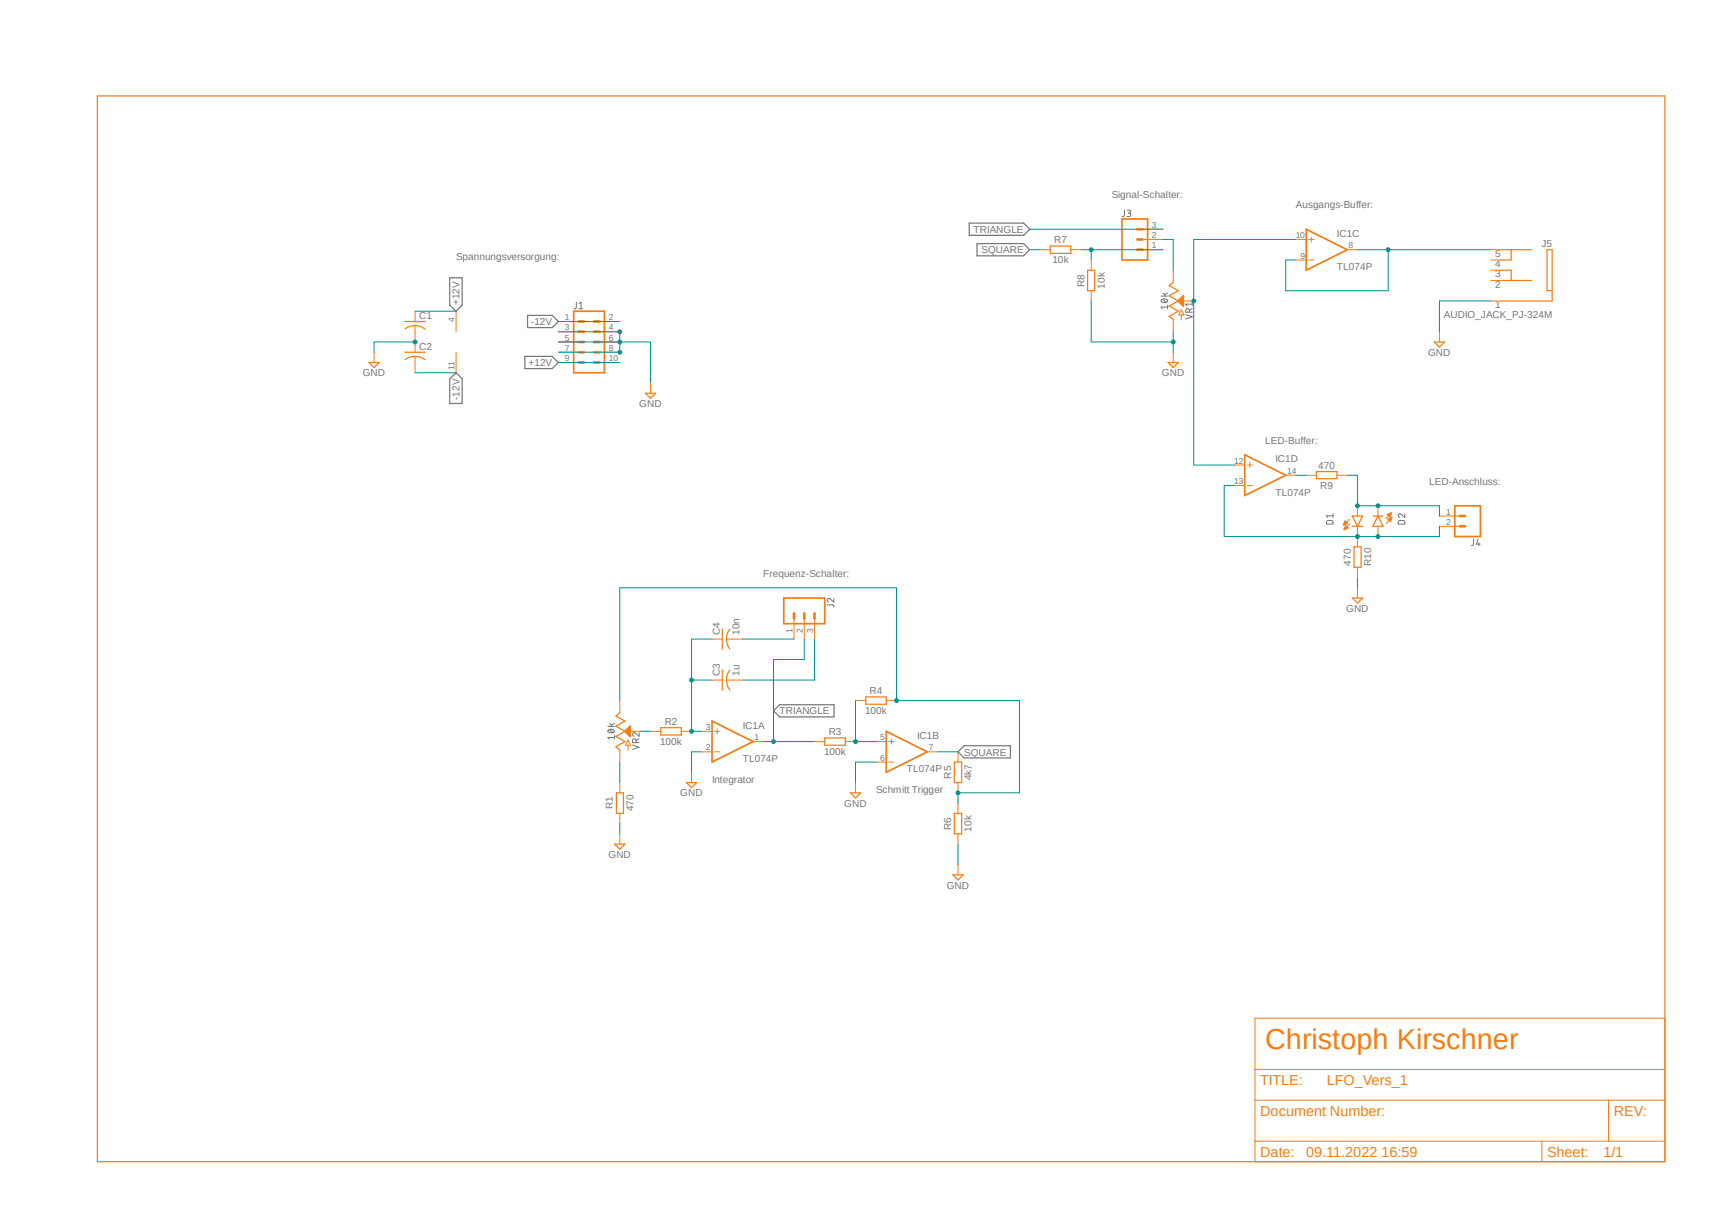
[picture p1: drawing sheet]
<svg xmlns="http://www.w3.org/2000/svg" width="297mm" height="210mm" viewBox="0 0 297 210" stroke-linecap="round" stroke-linejoin="round" font-family="sans-serif">
<path d="M16.5 16.4l272.6 185.5M289.1 16.4l-272.6 185.5" fill="none" stroke="#fff" stroke-width=".17"/>
<g fill="none" stroke="#757575" stroke-width=".17">
<path d="M195.1 36.4l-.1 1-.1 .1h-.2M195.6 36.4l.5 .1 .1 .1-.1 .3-.4 .1M195.9 37h.1l.2 .3-.2 .2h-.4M100 52.4v.9l-.1 .2-.3 .1M100.5 53.6h.6M100.5 52.7l.3-.3v1.2M201.4 51.4h1.2M201.5 52l.5-.2 .4 .1 .2 .3a.7 .7 0 0 1-1.2 0zM201.7 51.9l.6 .5M201.8 50.8l.4 .6M202.6 53.3h-1.2l.3 .3M202.6 52.9v.7"/>
<path d="M202.6 50.8l-.5 .3M205.7 54.6l1.1 .3-1.1 .4M206.3 54.1v-.5l-.4-.1-.2 .3v.3h1.1M206.8 53.5l-.5 .3M206.8 52.7h-1.1l.3 .3M206.8 52.4v.6M230.2 90.4a.89 .89 0 0 1 .9-.1l.2 .6h-1.2zM231.3 89.1v.6M231.3 89.5h-1.2l.3 .2M242.7 90.3h.9l.1 .6h-1.1v-.3zM243.7 89.1v.6l-.6-.5a.31 .31 0 0 0-.5 .1 .31 .31 0 0 0 .2 .4M255.7 93.5l-.1 1-.3 .1"/>
<path d="M256.4 93.5l-.2 .9h.6M256.6 94.1v.5M143.5 104.9h.9l.2 .1 .1 .3M144.7 103.8v.6l-.7-.5a.3 .3 0 0 0-.5 .1 .3 .3 0 0 0 .3 .4M105.5 126h1.1M105.5 126.7l.5-.3 .4 .2 .2 .2a.7 .7 0 0 1-1.1 0zM105.7 126.5l.6 .5M105.8 125.5l.4 .5M106.6 127.9h-1.1l.2 .3M106.6 127.6v.6M106.6 125.5l-.6 .2M109.7 129.2l1.2 .4-1.2 .4"/>
<path d="M110.4 128.8l-.1-.5-.1-.2-.4 .2-.1 .5h1.2M110.9 127v.7l-.9-.7a.32 .32 0 0 0-.3 .3 .32 .32 0 0 0 .3 .4M110.9 128.1l-.5 .3"/>
</g>
<path d="M168.1 38.7h9.5l1 1.1-1 1h-9.5zM78 48.2h2.2v4.7l-1.1 1.1-1.1-1.1zM91.5 54.7h4.3l1.1 1.1-1.1 1h-4.3zM169.5 42.2h8.1l1 1.1-1 1.1h-8.1zM78 65.7l1.1-1.1 1.1 1.1v4.3h-2.2zM91.1 61.8h4.7l1.1 1.1-1.1 1h-4.7zM134.2 123.3l1.1-1.1h9.4v2.1h-9.4zM166.2 130.4l1.1-1.1h8v2.1h-8z" fill="none" stroke="#757575" stroke-width=".21"/>
<g fill="none" stroke="#f57c10" stroke-width=".21">
<path d="M16.9 16.6h271.9v184.9h-271.9zM70.2 55.8h3.6M72 56.4l1.2 .3 .5 .4M72 56.5h-.6l-1.1 .5M64 62.9h1.8l-.9 .9zM70.2 61.1h3.6M72 61.8h.6l1.1 .6M72 61.8h-.6l-1.1 .6M125.3 109.1v3.5M125.3 116.2v3.5M126.6 116.2a2.84 2.84 0 0 0 0 3.5M126.6 109.1a2.84 2.84 0 0 0 0 3.5"/>
<path d="M106.9 137.5h1.3v3.6h-1.3zM107.5 123.6l-.7 .6 1.6 .9-1.6 .8 1.6 .9-1.6 .9 1.6 .9-1.6 .9 .7 .5M114.6 126.2h3.6v1.3h-3.6zM143.1 128h3.5v1.2h-3.5zM150.2 120.9h3.6v1.2h-3.6zM165.6 132.2h1.2v3.5h-1.2zM165.6 141.1h1.2v3.5h-1.2z"/>
</g>
<g fill="none" stroke="#f57c10" stroke-width=".17">
<path d="M72 54v1.8M72 56.5v4.6M79.1 54v3.5M96.9 59.3h3.5M96.9 57.5h3.5M96.9 55.8h3.5M104 59.3h3.5M104 57.5h3.5M104 55.8h3.5M224.8 41.5h1.8M224.8 45.1h1.8M227.1 41.5h.9"/>
<path d="M227.1 45.1h.9M227.5 41.1v.9M233.7 43.3h1.8M64.9 61.1v1.8M72 61.8v2.8M79.1 61.1v3.5M96.9 62.9h3.5M96.9 61.1h3.5M104 62.9h3.5M104 61.1h3.5M214.2 80.6h1.7M214.2 84.2h1.7"/>
<path d="M216.4 80.6h.9M216.4 84.2h.9M216.8 80.2v.9M223.1 82.4h1.7M123.5 117.9h1.8M123.5 110.8h1.8M126 117.9h2.9M126 110.8h2.9M107.5 121.5v2.1M107.5 130v2.2M107.5 135.7v1.8M109 128.4l.4 .8h-.9z"/>
<path d="M109 129.2v.9M109.3 126.8h1.8M112.9 126.8h1.7M118.2 126.8h1.8M121.8 126.8h1.7M121.8 130.4h1.7M124 126.8h.9M124 130.4h.9M124.4 126.4v.9M130.6 128.6h1.8M141.3 128.6h1.8M146.6 128.6h1.8"/>
<path d="M148.4 121.5h1.8M152 128.6h1.8M152 132.2h1.8M153.8 121.5h1.7M154.2 128.6h.9M154.2 132.2h.9M154.6 128.1v.9M160.9 130.4h1.7M166.2 130.4v1.8M166.2 135.7v1.8M166.2 139.3v1.8M107.5 141.1v1.7"/>
<path d="M166.2 144.6v1.8M217.7 176.6h71.1v24.9h-71.1zM217.7 190.8h71.1M217.7 197.9h71.1M217.7 185.5h71.1M267.5 197.9v3.6M279.1 190.8v7.1"/>
</g>
<path d="M226.6 39.8l7.1 3.5-7.1 3.6zM99.5 54h5.4v10.6h-5.4zM215.9 78.9l7.2 3.5-7.2 3.5zM123.5 125.1l7.1 3.5-7.1 3.6zM153.8 126.8l7.1 3.6-7.1 3.5z" fill="none" stroke="#f57c10" stroke-width=".3"/>
<path d="M100.4 59.3h.9M100.4 55.8h.9M100.4 57.5h.9M103.1 59.3h.9M103.1 55.8h.9M103.1 57.5h.9M100.4 61.1h.9M100.4 62.9h.9M103.1 61.1h.9M103.1 62.9h.9" fill="none" stroke="#f57c10" stroke-width=".47"/>
<path d="M108.3 126.8l1-.9h.1v1.9h-.1z" fill-rule="evenodd" fill="#f57c10"/>
<g fill="none" stroke="#f57c10" stroke-width=".17">
<path d="M198.2 39.8h3.6M198.2 43.3h3.6M198.2 41.5h3.6M203.5 46.9v2.1M203.5 55.4v2.1M204.9 53.7l.5 .9h-.9zM204.9 54.6v.9M205.3 52.2h1.8M137.8 107.3v3.5M139.5 107.3v3.5M141.3 107.3v3.5M108.3 126.8l1-.9h.1v1.9h-.1z"/>
<path d="M120 133.9v1.8M148.4 135.7v1.8M107.5 144.6v1.8M166.2 149.9v1.8"/>
</g>
<path d="M194.6 38h4.5v7.1h-4.5zM136 103.7h7.1v4.5h-7.1z" fill="none" stroke="#f57c10" stroke-width=".3"/>
<path d="M197.3 39.8h.9M197.3 41.5h.9M197.3 43.3h.9M137.8 106.4v.9M139.5 106.4v.9M141.3 106.4v.9" fill="none" stroke="#f57c10" stroke-width=".47"/>
<path d="M203.5 49l-.7 .5 1.6 .9-1.6 .9 1.6 .9-1.6 .9 1.6 .9-1.6 .9 .7 .5M119.1 135.7h1.8l-.9 .9zM147.5 137.5h1.8l-.9 .9zM106.6 146.4h1.8l-.9 .9zM165.3 151.7h1.8l-.9 .9z" fill="none" stroke="#f57c10" stroke-width=".21"/>
<path d="M204.3 52.2l1-1 .1 .1v1.8l-.1 .1z" fill-rule="evenodd" fill="#f57c10"/>
<g fill="none" stroke="#f57c10" stroke-width=".17">
<path d="M180.4 43.3h1.8M185.8 43.3h1.7M189.3 45.1v1.8M189.3 50.4v1.8M204.3 52.2l1-1 .1 .1v1.8l-.1 .1zM203.5 61.1v1.8M226.6 82.4h1.8M231.9 82.4h1.8M234.1 90l-1 1M234.2 90.8l-1 1M235.5 87.7v1.8M235.5 91.3v3.5"/>
<path d="M235.5 98.4v1.8M235.5 101.9v1.8"/>
</g>
<path d="M182.2 42.7h3.6v1.2h-3.6zM188.7 46.9h1.2v3.5h-1.2zM202.6 62.9h1.8l-.9 .9zM228.4 81.8h3.5v1.2h-3.5zM234.6 89.5h1.8l-.9 1.8zM234.6 91.3h1.8M234.9 94.8h1.2v3.6h-1.2zM234.6 103.7h1.8l-.9 .9z" fill="none" stroke="#f57c10" stroke-width=".21"/>
<path d="M233.3 90.3l.5 .5-.7 .3z" fill-rule="evenodd" fill="#f57c10"/>
<path d="M233.3 90.3l.5 .5-.7 .3z" fill="none" stroke="#f57c10" stroke-width=".17"/>
<path d="M233.5 91.1l.4 .5-.7 .3z" fill-rule="evenodd" fill="#f57c10"/>
<path d="M233.5 91.1l.4 .5-.7 .3zM239.1 87.7v1.8M239.1 91.3v1.7M241.4 89l-1 1M241.5 89.8l-1 1" fill="none" stroke="#f57c10" stroke-width=".17"/>
<path d="M238.2 89.5h1.7M239.1 89.5l.8 1.8h-1.7z" fill="none" stroke="#f57c10" stroke-width=".21"/>
<path d="M240.7 90l.8-.3-.3 .8z" fill-rule="evenodd" fill="#f57c10"/>
<path d="M240.7 90l.8-.3-.3 .8z" fill="none" stroke="#f57c10" stroke-width=".17"/>
<path d="M240.7 89.2l.7-.3v.1l-.3 .7z" fill-rule="evenodd" fill="#f57c10"/>
<path d="M249.7 57.5v1.8M258.6 52.2h1.8M258.6 45.1h1.8M258.6 43.3h1.8M258.6 48.6h1.8M258.6 46.9h1.8M112.9 66.4v1.8M240.7 89.2l.7-.3v.1l-.3 .7zM249.7 89.5h3.6M249.7 91.3h3.6" fill="none" stroke="#f57c10" stroke-width=".17"/>
<path d="M252.4 87.7h4.4v5.3h-4.4z" fill="none" stroke="#f57c10" stroke-width=".3"/>
<path d="M253.3 91.3h.9M253.3 89.5h.9" fill="none" stroke="#f57c10" stroke-width=".47"/>
<path d="M248.8 59.3h1.8l-.9 .9zM260.4 48.6h5.3M260.4 46.9h1.8v1.7M260.4 43.3h5.3M262.2 43.3v1.8h-1.8M269.3 50.4h-.9v-7.1h.9v8.9h-8.9M112 68.2h1.7l-.8 .9z" fill="none" stroke="#f57c10" stroke-width=".21"/>
<path d="M72 54h7.1M72 59.3h-7.1v1.8M96.9 62.9h10.6" fill="none" stroke="#009292" stroke-width=".17"/>
<circle cx="72" cy="59.3" r=".33" fill="#009292"/>
<g fill="none" stroke="#009292" stroke-width=".17">
<path d="M189.3 52.2v7.1h14.2M203.5 57.5v3.6M121.8 130.4h-1.8v3.5M152 132.2h-3.6v3.5M107.5 142.8v1.8M166.2 146.4v3.5"/>
<circle cx="72" cy="59.3" r=".33"/>
</g>
<circle cx="203.5" cy="59.3" r=".33" fill="#009292"/>
<g fill="none" stroke="#009292" stroke-width=".17">
<path d="M107.5 57.5v1.8h-10.6M235.5 100.2v1.7"/>
<circle cx="203.5" cy="59.3" r=".33"/>
</g>
<circle cx="107.5" cy="59.3" r=".33" fill="#009292"/>
<g fill="none" stroke="#009292" stroke-width=".17">
<path d="M96.9 57.5h10.6"/>
<circle cx="107.5" cy="59.3" r=".33"/>
</g>
<circle cx="107.5" cy="57.5" r=".33" fill="#009292"/>
<g fill="none" stroke="#009292" stroke-width=".17">
<path d="M107.5 59.3v1.8h-10.6"/>
<circle cx="107.5" cy="57.5" r=".33"/>
</g>
<circle cx="107.5" cy="61.1" r=".33" fill="#009292"/>
<g fill="none" stroke="#009292" stroke-width=".17">
<path d="M96.9 55.8h10.6M107.5 59.3h5.4v7.1M258.6 52.2h-8.9v5.3M72 64.6h7.1M128.9 110.8h8.9M139.5 110.8v3.6h-5.3v14.2M141.3 110.8v7.1h-12.4M132.4 128.6h8.9"/>
<circle cx="107.5" cy="61.1" r=".33"/>
</g>
<circle cx="134.2" cy="128.6" r=".33" fill="#009292"/>
<g fill="none" stroke="#009292" stroke-width=".17">
<path d="M178.6 39.8h23.2M148.4 121.5v7.1h3.6"/>
<circle cx="134.2" cy="128.6" r=".33"/>
</g>
<circle cx="148.4" cy="128.6" r=".33" fill="#009292"/>
<g fill="none" stroke="#009292" stroke-width=".17">
<path d="M107.5 121.5v-19.6h48v19.6h21.4v16h-10.7v1.8"/>
<circle cx="148.4" cy="128.6" r=".33"/>
</g>
<circle cx="166.2" cy="137.5" r=".33" fill="#009292"/>
<circle cx="166.2" cy="137.5" r=".33" fill="none" stroke="#009292" stroke-width=".17"/>
<circle cx="155.5" cy="121.5" r=".33" fill="#009292"/>
<g fill="none" stroke="#009292" stroke-width=".17">
<path d="M120 117.9h3.5M123.5 110.8h-3.5v16h1.8"/>
<circle cx="155.5" cy="121.5" r=".33"/>
</g>
<circle cx="120" cy="126.8" r=".33" fill="#009292"/>
<circle cx="120" cy="126.8" r=".33" fill="none" stroke="#009292" stroke-width=".17"/>
<circle cx="120" cy="117.9" r=".33" fill="#009292"/>
<g fill="none" stroke="#009292" stroke-width=".17">
<path d="M178.6 43.3h1.8M201.8 41.5h1.7v5.4M224.8 41.5h-17.7v39.1h7.1M107.5 132.2v3.5M111.1 126.8h1.8M162.6 130.4h3.6"/>
<circle cx="120" cy="117.9" r=".33"/>
</g>
<circle cx="207.1" cy="52.2" r=".33" fill="#009292"/>
<g fill="none" stroke="#009292" stroke-width=".17">
<path d="M235.5 43.3h23.1M240.8 43.3v7.1h-17.7v-5.3h1.7"/>
<circle cx="207.1" cy="52.2" r=".33"/>
</g>
<circle cx="240.8" cy="43.3" r=".33" fill="#009292"/>
<g fill="none" stroke="#009292" stroke-width=".17">
<path d="M187.5 43.3h14.3M189.3 43.3v1.8"/>
<circle cx="240.8" cy="43.3" r=".33"/>
</g>
<circle cx="189.3" cy="43.3" r=".33" fill="#009292"/>
<g fill="none" stroke="#009292" stroke-width=".17">
<path d="M233.7 82.4h1.8v5.3h3.6"/>
<circle cx="189.3" cy="43.3" r=".33"/>
</g>
<circle cx="235.5" cy="87.7" r=".33" fill="#009292"/>
<g fill="none" stroke="#009292" stroke-width=".17">
<path d="M239.1 87.7h10.6v1.8"/>
<circle cx="235.5" cy="87.7" r=".33"/>
</g>
<circle cx="239.1" cy="87.7" r=".33" fill="#009292"/>
<g fill="none" stroke="#009292" stroke-width=".17">
<path d="M214.2 84.2h-1.8v8.8h23.1M224.8 82.4h1.8"/>
<circle cx="239.1" cy="87.7" r=".33"/>
</g>
<circle cx="235.5" cy="93" r=".33" fill="#009292"/>
<g fill="none" stroke="#009292" stroke-width=".17">
<path d="M235.5 93h14.2"/>
<circle cx="235.5" cy="93" r=".33"/>
</g>
<circle cx="239.1" cy="93" r=".33" fill="#009292"/>
<g fill="none" stroke="#009292" stroke-width=".17">
<path d="M249.7 91.3v1.7"/>
<circle cx="239.1" cy="93" r=".33"/>
</g>
<text font-size="5" fill="#f57c10" x="219.5" y="181.9">Christoph Kirschner</text>
<g font-size="2.5" fill="#f57c10">
<text x="218.6" y="188.1">TITLE:</text>
<text x="230.2" y="188.1">LFO_Vers_1</text>
<text x="218.6" y="193.5">Document Number:</text>
<text x="280" y="193.5">REV:</text>
<text x="218.6" y="200.6">Date:</text>
<text x="226.6" y="200.6">09.11.2022 16:59</text>
<text x="268.4" y="200.6">Sheet:</text>
<text x="278.2" y="200.6">1/1</text>
</g>
<g font-size="1.7" fill="#757575">
<text x="192.9" y="34.3">Signal-Schalter:</text>
<text x="168.9" y="40.3">TRIANGLE</text>
<text x="224.8" y="36.1">Ausgangs-Buffer:</text>
<text x="231.9" y="41.1">IC1C</text>
<text x="79.1" y="45.1">Spannungsversorgung:</text>
<text x="170.3" y="43.9">SQUARE</text>
<text x="182.6" y="45.7">10k</text>
<text x="182.9" y="42.1">R7</text>
<text x="231.9" y="46.9">TL074P</text>
<text x="259.4" y="46.3">4</text>
<text x="259.4" y="44.5">5</text>
<text x="267.4" y="42.8">J5</text>
<text x="79.7" y="52.9" transform="rotate(-90 79.7 52.9)">+12V</text>
<text x="188.1" y="49.7" transform="rotate(-90 188.1 49.7)">R8</text>
<text x="191.7" y="50" transform="rotate(-90 191.7 50)">10k</text>
<text x="259.4" y="53.4">1</text>
<text x="259.4" y="49.9">2</text>
<text x="259.4" y="48.1">3</text>
<text x="72.7" y="55.3">C1</text>
<text x="92.1" y="56.3">-12V</text>
<text x="250.5" y="55.2">AUDIO_JACK_PJ-324M</text>
<text x="62.9" y="65.2">GND</text>
<text x="72.7" y="60.6">C2</text>
<text x="91.7" y="63.5">+12V</text>
<text x="201.6" y="65.2">GND</text>
<text x="247.8" y="61.7">GND</text>
<text x="79.7" y="69.4" transform="rotate(-90 79.7 69.4)">-12V</text>
<text x="110.9" y="70.6">GND</text>
<text x="219.5" y="77">LED-Buffer:</text>
<text x="221.3" y="80.2">IC1D</text>
<text x="228.7" y="81.3">470</text>
<text x="221.3" y="86">TL074P</text>
<text x="229" y="84.8">R9</text>
<text x="247.9" y="84.1">LED-Anschluss:</text>
<text x="132.4" y="100.1">Frequenz-Schalter:</text>
<text x="234.4" y="98.1" transform="rotate(-90 234.4 98.1)">470</text>
<text x="237.9" y="98.2" transform="rotate(-90 237.9 98.2)">R10</text>
<text x="233.6" y="106.1">GND</text>
<text x="124.9" y="110.1" transform="rotate(-90 124.9 110.1)">C4</text>
<text x="128.3" y="110.1" transform="rotate(-90 128.3 110.1)">10n</text>
<text x="124.9" y="117.2" transform="rotate(-90 124.9 117.2)">C3</text>
<text x="128.3" y="117.2" transform="rotate(-90 128.3 117.2)">1u</text>
<text x="115.3" y="125.6">R2</text>
<text x="135.3" y="123.9">TRIANGLE</text>
<text x="150.1" y="123.9">100k</text>
<text x="150.9" y="120.3">R4</text>
<text x="114.5" y="129.2">100k</text>
<text x="128.9" y="126.4">IC1A</text>
<text x="143" y="131">100k</text>
<text x="143.8" y="127.4">R3</text>
<text x="159.1" y="128.1">IC1B</text>
<text x="167.3" y="131">SQUARE</text>
<text x="123.5" y="135.7">Integrator</text>
<text x="128.9" y="132.2">TL074P</text>
<text x="152" y="137.5">Schmitt Trigger</text>
<text x="157.3" y="133.9">TL074P</text>
<text x="165" y="135" transform="rotate(-90 165 135)">R5</text>
<text x="168.6" y="135.3" transform="rotate(-90 168.6 135.3)">4k7</text>
<text x="106.3" y="140.4" transform="rotate(-90 106.3 140.4)">R1</text>
<text x="109.9" y="140.7" transform="rotate(-90 109.9 140.7)">470</text>
<text x="118" y="138.1">GND</text>
<text x="146.5" y="139.9">GND</text>
<text x="165" y="143.9" transform="rotate(-90 165 143.9)">R6</text>
<text x="105.6" y="148.8">GND</text>
<text x="168.6" y="144.2" transform="rotate(-90 168.6 144.2)">10k</text>
<text x="164.3" y="154.1">GND</text>
</g>
<g font-size="1.5" fill="#757575">
<text x="199.8" y="41.3">2</text>
<text x="199.8" y="39.5">3</text>
<text x="224.8" y="41.3">10</text>
<text x="199.8" y="43.1">1</text>
<text x="225.6" y="44.8">9</text>
<text x="234" y="43.1">8</text>
<text x="78.9" y="55.9" transform="rotate(-90 78.9 55.9)">4</text>
<text x="98" y="59.1">5</text>
<text x="98" y="57.3">3</text>
<text x="98" y="55.5">1</text>
<text x="105.6" y="59.1">6</text>
<text x="105.6" y="57.3">4</text>
<text x="105.6" y="55.5">2</text>
<text x="78.9" y="64.2" transform="rotate(-90 78.9 64.2)">11</text>
<text x="98" y="62.6">9</text>
<text x="98" y="60.8">7</text>
<text x="105.6" y="62.6">10</text>
<text x="105.6" y="60.8">8</text>
<text x="214.1" y="83.9">13</text>
<text x="214.1" y="80.4">12</text>
<text x="223.3" y="82.2">14</text>
<text x="250.9" y="89.3">1</text>
<text x="250.9" y="91.1">2</text>
<text x="137.5" y="109.7" transform="rotate(-90 137.5 109.7)">1</text>
<text x="139.3" y="109.7" transform="rotate(-90 139.3 109.7)">2</text>
<text x="141.1" y="109.7" transform="rotate(-90 141.1 109.7)">3</text>
<text x="122.5" y="130.1">2</text>
<text x="122.5" y="126.6">3</text>
<text x="130.9" y="128.4">1</text>
<text x="152.7" y="131.9">6</text>
<text x="152.7" y="128.4">5</text>
<text x="161.1" y="130.1">7</text>
</g>
</svg>
